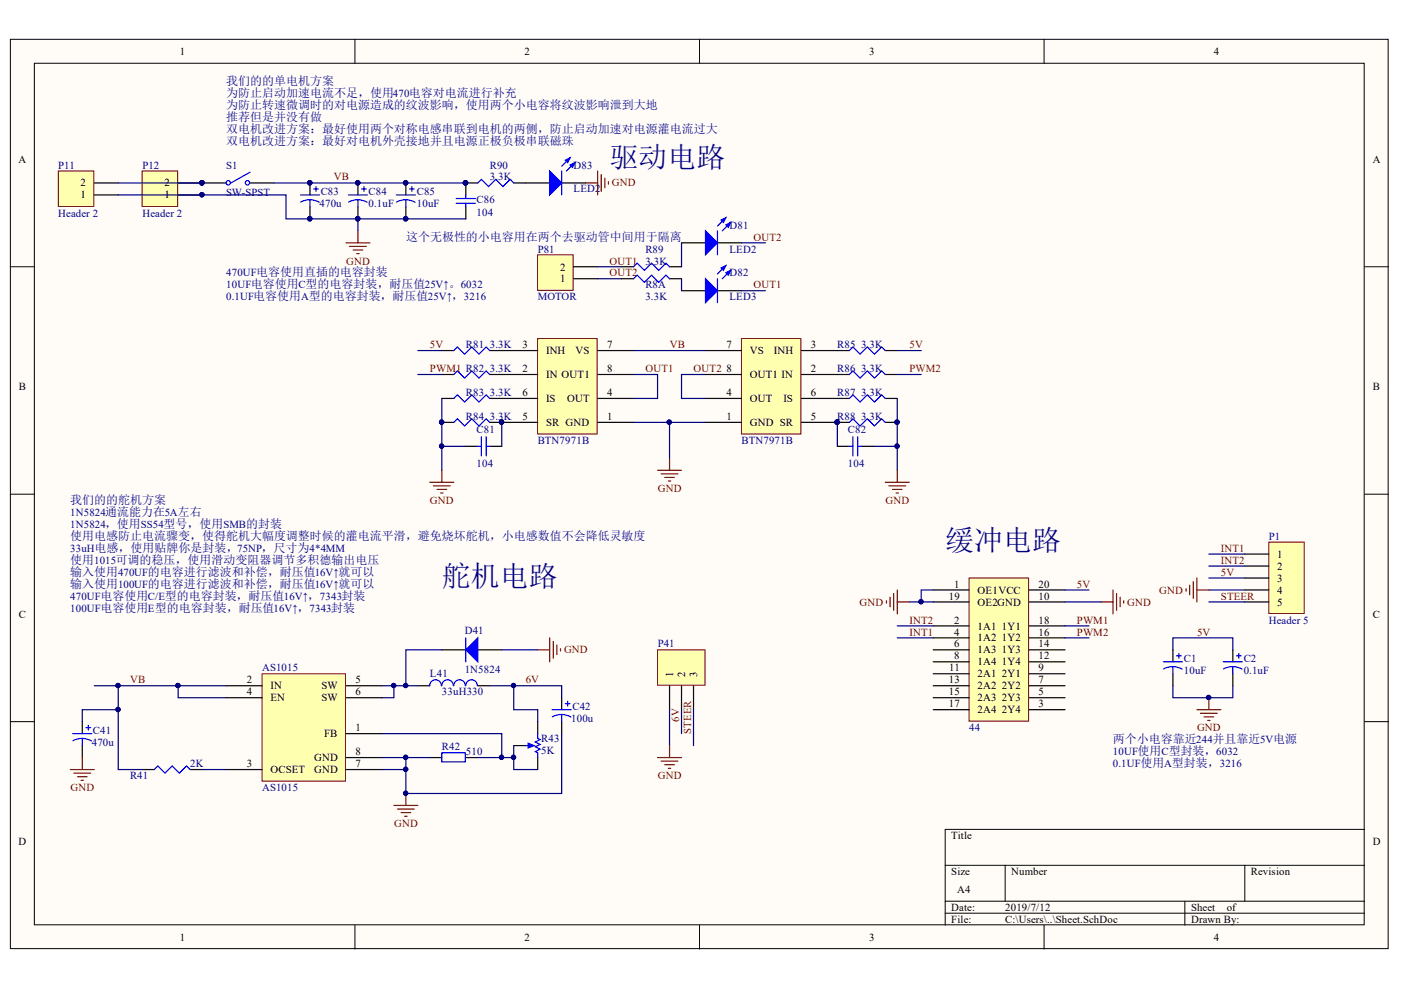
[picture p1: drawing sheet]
<svg xmlns="http://www.w3.org/2000/svg" width="297mm" height="210mm" viewBox="0 0 297 210" stroke-linecap="round" stroke-linejoin="round" font-family="sans-serif">
<g fill="#fffcf8" stroke="#000" stroke-width=".21">
<path d="M2.2 8.3h292.1v192.8h-292.1z"/>
<path d="M7.3 13.4h281.9v182.7h-281.9z"/>
</g>
<g fill="none" stroke="#000" stroke-width=".21">
<path d="M75.3 8.3v5.1M148.3 8.3v5.1M221.4 8.3v5.1M2.2 56.6h5.1M289.3 56.6h5.1M2.2 104.8h5.1M289.3 104.8h5.1M2.2 153h5.1M289.3 153h5.1M289.3 175.9h-88.9v20.3M75.3 196.2v5M148.3 196.2v5"/>
<path d="M200.4 183.5h88.9M200.4 191.1h88.9M200.4 193.6h88.9M213.1 183.5v7.6M221.4 196.2v5M251.2 191.1v5.1M263.9 183.5v7.6"/>
</g>
<path d="M114 71.8h12.6v20.2h-12.6z" fill="#ffffb0" stroke="#800000" stroke-width=".21"/>
<g fill="none" stroke="#000" stroke-width=".25">
<path d="M93.7 74.3h2.5M93.7 79.4h2.5M103.8 74.3h10.2M103.8 79.4h10.2M126.7 74.3h7.6M126.7 79.4h7.6M177.5 74.3h2.6M177.5 79.4h2.6M187.7 74.3h2.5M187.7 79.4h2.5M93.7 84.5h2.5M93.7 89.6h2.5"/>
<path d="M103.8 84.5h10.2M103.8 89.6h10.2M126.7 84.5h7.6M126.7 89.6h7.6M177.5 84.5h2.6M177.5 89.6h2.6M187.7 84.5h2.5M187.7 89.6h2.5"/>
</g>
<g fill="#000080" stroke="#000080" stroke-width=".21">
<circle cx="106.3" cy="89.5" r=".46"/>
<circle cx="93.6" cy="89.5" r=".46"/>
<circle cx="177.5" cy="89.5" r=".46"/>
<circle cx="190.2" cy="89.5" r=".46"/>
<circle cx="190.2" cy="94.6" r=".46"/>
<circle cx="93.6" cy="94.6" r=".46"/>
</g>
<path d="M96.2 74.3l.8-.7 1.5 1.5 1.5-1.5 1.6 1.5 1.5-1.5 .7 .7M96.2 79.4l.8-.8 1.5 1.6 1.5-1.6 1.6 1.6 1.5-1.6 .7 .8M180.1 74.3l.7-.7 1.6 1.5 1.5-1.5 1.5 1.5 1.5-1.5 .8 .7M180.1 79.4l.7-.8 1.6 1.6 1.5-1.6 1.5 1.6 1.5-1.6 .8 .8M96.2 84.5l.8-.8 1.5 1.5 1.5-1.5 1.6 1.5 1.5-1.5 .7 .8M96.2 89.6l.8-.8 1.5 1.5 1.5-1.5 1.6 1.5 1.5-1.5 .7 .8M180.1 84.5l.7-.8 1.6 1.5 1.5-1.5 1.5 1.5 1.5-1.5 .8 .8M180.1 89.6l.7-.8 1.6 1.5 1.5-1.5 1.5 1.5 1.5-1.5 .8 .8" fill="none" stroke="#00f" stroke-width=".25"/>
<path d="M88.6 74.3h5.1M88.6 79.4h5.1M134.3 79.4h5.1v5.1h-5.1M149.6 79.4h-5.1v5.1h5.1M190.2 74.3h5.1M190.2 79.4h5.1M93.7 84.5v10.1M98.8 94.6h-5.1v5.1M106.4 89.6v5M177.5 89.6v5M185.2 94.6h5v5.1" fill="none" stroke="#000080" stroke-width=".25"/>
<path d="M139.4 99.7h5.1M142 97.2v2.5M140.2 100.5h3.5M140.9 101.2h2.1M141.7 102h.5" fill="none" stroke="#800000" stroke-width=".25"/>
<path d="M114 54h7.5v7.6h-7.5z" fill="#ffffb0" stroke="#800000" stroke-width=".21"/>
<path d="M121.6 59.1h5.1M121.6 56.6h5.1M131.8 59.1h2.5M131.8 56.6h2.5M142 59.1h2.5M142 56.6h2.5M144.5 51.5h5.1M152.1 51.5h5.1" fill="none" stroke="#000" stroke-width=".25"/>
<path d="M126.7 56.6h5.1M126.7 59.1h5.1" fill="none" stroke="#000080" stroke-width=".25"/>
<path d="M134.3 56.6l.8-.8 1.5 1.5 1.5-1.5 1.6 1.5 1.5-1.5 .8 .8M134.3 59.1l.8-.8 1.5 1.6 1.5-1.6 1.6 1.6 1.5-1.6 .8 .8" fill="none" stroke="#00f" stroke-width=".25"/>
<path d="M149.6 48.9l2.5 2.6-2.5 2.5z" fill="#00f"/>
<path d="M149.6 48.9l2.5 2.6-2.5 2.5zM153.9 46.2l-1.8 1.7M154.9 47.2l-1.8 1.7" fill="none" stroke="#00f" stroke-width=".25"/>
<path d="M153.9 47.7l1-.5-.5 1z" fill="#00f"/>
<path d="M153.9 47.7l1-.5-.5 1z" fill="none" stroke="#00f" stroke-width=".25"/>
<path d="M152.9 46.7l1-.5-.5 1z" fill="#00f"/>
<path d="M152.1 48.9v5.1M152.9 46.7l1-.5-.5 1z" fill="none" stroke="#00f" stroke-width=".25"/>
<path d="M144.5 61.6h5.1M152.1 61.6h5.1" fill="none" stroke="#000" stroke-width=".25"/>
<path d="M149.6 59.1l2.5 2.5-2.5 2.6z" fill="#00f"/>
<path d="M149.6 59.1l2.5 2.5-2.5 2.6zM153.9 56.3l-1.8 1.8M154.9 57.3l-1.8 1.8" fill="none" stroke="#00f" stroke-width=".25"/>
<path d="M153.9 57.8l1-.5-.5 1z" fill="#00f"/>
<path d="M153.9 57.8l1-.5-.5 1z" fill="none" stroke="#00f" stroke-width=".25"/>
<path d="M152.9 56.8l1-.5-.5 1z" fill="#00f"/>
<path d="M152.1 59.1v5.1M152.9 56.8l1-.5-.5 1z" fill="none" stroke="#00f" stroke-width=".25"/>
<path d="M144.5 51.5v5.1M144.5 59.1v2.5" fill="none" stroke="#000080" stroke-width=".25"/>
<path d="M205.5 122.6h12.6v30.3h-12.6z" fill="#ffffb0" stroke="#800000" stroke-width=".21"/>
<g fill="none" stroke="#000" stroke-width=".25">
<path d="M197.9 125.1h7.6M197.9 127.6h7.6M197.9 132.7h7.6M197.9 135.2h7.6M197.9 137.8h7.6M218.2 125.1h7.6M218.2 127.6h7.6M218.2 132.7h7.6M218.2 135.2h7.6M218.2 137.8h7.6M197.9 140.3h7.6M197.9 142.9h7.6"/>
<path d="M197.9 145.4h7.6M197.9 147.9h7.6M197.9 150.5h7.6M218.2 140.3h7.6M218.2 142.9h7.6M218.2 145.4h7.6M218.2 147.9h7.6M218.2 150.5h7.6"/>
</g>
<path d="M195.3 127.6h2.6M197.9 125.1h-2.6v2.5h-2.5M225.8 125.1h5.1M225.8 127.6h7.6M225.8 135.2h5.1M225.8 132.7h5.1" fill="none" stroke="#000080" stroke-width=".25"/>
<path d="M187.9 127.4v.5M188.7 126.6v2M189.5 125.9v3.5M190.2 127.6h2.6M190.2 125.1v5.1M233.4 127.6h2.6M236 125.1v5.1M236.7 125.9v3.5M237.5 126.6v2M238.3 127.4v.5" fill="none" stroke="#800000" stroke-width=".25"/>
<circle cx="195.3" cy="127.6" r=".46" fill="#000080" stroke="#000080" stroke-width=".21"/>
<path d="M157.2 71.8h12.6v20.2h-12.6z" fill="#ffffb0" stroke="#800000" stroke-width=".21"/>
<g fill="none" stroke="#000" stroke-width=".25">
<path d="M86.1 38.8v2.5M86.1 43.9v2.5M149.6 74.3h7.6M149.6 79.4h7.6M169.9 74.3h7.6M169.9 79.4h7.6M149.6 84.5h7.6M149.6 89.6h7.6M169.9 84.5h7.6M169.9 89.6h7.6M248.7 137.8v2.5M261.4 137.8v2.5"/>
<path d="M248.7 142.9v2.5M261.4 142.9v2.5"/>
</g>
<g fill="#000080" stroke="#000080" stroke-width=".21">
<circle cx="177.5" cy="89.5" r=".46"/>
<circle cx="256.2" cy="147.9" r=".46"/>
<circle cx="86" cy="38.8" r=".46"/>
<circle cx="86" cy="46.4" r=".46"/>
<circle cx="141.9" cy="89.5" r=".46"/>
</g>
<path d="M142 89.6v7.6M256.3 117.5h7.6M190.2 135.2h7.7M190.2 132.7h7.7M248.7 137.8v-2.6h12.7v2.6M256.3 122.6h7.6M256.3 125.1h7.6M248.7 145.4v2.5h12.7v-2.5" fill="none" stroke="#000080" stroke-width=".25"/>
<g fill="none" stroke="#00f" stroke-width=".25">
<path d="M87.3 39.6v1M84 41.3h4.1M86.1 42.3l.8 .1 1.1 .5M86.1 42.3l-.9 .1-1.1 .4M86.1 42.3v1.6M86.8 40.1h1M249.4 139h1.1M249.9 138.5v1.1M262.1 139h1.1M262.7 138.5v1.1M246.6 140.3h4.1M248.7 141.3l1.2 .2 .7 .4"/>
<path d="M248.7 141.3l-.8 .1-1.2 .4M248.7 141.3v1.6M259.4 140.3h4M261.4 141.3l1.2 .2 .7 .4M261.4 141.3l-.8 .1-1.2 .4M261.4 141.3v1.6"/>
</g>
<path d="M73.3 51.5h5.1M74.1 52.2h3.6M74.9 53h2M75.6 53.8h.5M75.9 48.9v2.6" fill="none" stroke="#800000" stroke-width=".25"/>
<path d="M12.4 36.3h7.5v7.5h-7.5z" fill="#ffffb0" stroke="#800000" stroke-width=".21"/>
<path d="M20 38.8h5.1M20 41.3h5.1" fill="none" stroke="#000" stroke-width=".25"/>
<path d="M139.4 137.8h10.1v7.5h-10.1z" fill="#ffffb0" stroke="#800000" stroke-width=".21"/>
<g fill="none" stroke="#000" stroke-width=".25">
<path d="M93.7 137.8h5.1M101.3 137.8h5.1M88.6 145.4h2.5M101.3 145.4h2.5M119.1 147.9v2.6M119.1 153v2.5M142 145.4v5.1M144.5 145.4v5.1M147 145.4v5.1M30.2 163.2h2.5M40.3 163.2h2.6M91.1 160.6h2.6"/>
<path d="M98.8 160.6h2.5"/>
</g>
<path d="M142 150.5v7.6M144.5 150.5v5M147 150.5v7.6" fill="none" stroke="#000080" stroke-width=".25"/>
<path d="M142 158.1v2.5M83.5 170.8h5.1M84.3 171.5h3.5M85 172.3h2.1M85.8 173.1h.5M86.1 168.2v2.6M139.4 160.6h5.1M140.2 161.4h3.5M140.9 162.1h2.1M141.7 162.9h.5" fill="none" stroke="#800000" stroke-width=".25"/>
<path d="M93.6 145.4a1.23 1.23 0 0 0-1.3-1.3 1.23 1.23 0 0 0-1.2 1.3M93.7 159.6h5v1.9h-5zM96.1 145.4a1.22 1.22 0 0 0-1.2-1.3 1.22 1.22 0 0 0-1.2 1.3M98.7 145.4a1.22 1.22 0 0 0-1.3-1.3 1.22 1.22 0 0 0-1.2 1.3M101.2 145.4a1.22 1.22 0 0 0-1.2-1.3 1.22 1.22 0 0 0-1.2 1.3M117.1 150.5h4M119.1 151.5l.8 .1 1.1 .4M119.1 151.5l-1.2 .2-.8 .3M119.1 151.5v1.5M119.8 149.2h1.1M120.4 148.7v1M32.7 163.2l.8-.8 1.5 1.5 1.5-1.5 1.5 1.5 1.6-1.5 .7 .8" fill="none" stroke="#00f" stroke-width=".25"/>
<circle cx="86" cy="168.2" r=".46" fill="#000080" stroke="#000080" stroke-width=".21"/>
<path d="M98.8 137.8l2.5-2.6v5.1z" fill="#00f"/>
<path d="M98.8 137.8l2.5-2.6v5.1zM98.8 135.2v5.1" fill="none" stroke="#00f" stroke-width=".25"/>
<path d="M114 137.8h2.5M116.5 135.2v5.1M117.3 136v3.6M118.1 136.8v2M118.8 137.5v.5" fill="none" stroke="#800000" stroke-width=".25"/>
<path d="M93.7 137.8h-7.6v7.6M106.4 137.8h7.6M37.8 145.4v2.5h10.1M83.5 145.4v2.5h-2.5M108.9 145.4h10.2v2.5" fill="none" stroke="#000080" stroke-width=".25"/>
<g fill="#000080" stroke="#000080" stroke-width=".21">
<circle cx="37.7" cy="145.3" r=".46"/>
<circle cx="83.5" cy="145.3" r=".46"/>
<circle cx="108.9" cy="145.3" r=".46"/>
<circle cx="86" cy="145.3" r=".46"/>
</g>
<path d="M55.6 142.9h17.6v22.7h-17.6z" fill="#ffffb0" stroke="#800000" stroke-width=".21"/>
<path d="M47.9 145.4h7.7M47.9 147.9h7.7M73.3 145.4h7.7M73.3 147.9h7.7M73.3 155.5h7.7M114 153v2.5M47.9 163.2h7.7M73.3 163.2h7.7M73.3 160.6h7.7M114 160.6v2.6" fill="none" stroke="#000" stroke-width=".25"/>
<path d="M20 145.4h27.9M25.1 145.4v17.8h5.1M81 145.4h7.6M81 155.5h25.4v5.1M119.1 155.5v12.7h-33v-5h-5.1M42.9 163.2h5M81 160.6h10.1M86.1 160.6v2.6" fill="none" stroke="#000080" stroke-width=".25"/>
<g fill="#000080" stroke="#000080" stroke-width=".21">
<circle cx="83.5" cy="145.3" r=".46"/>
<circle cx="86" cy="145.3" r=".46"/>
<circle cx="106.3" cy="160.6" r=".46"/>
<circle cx="86" cy="160.6" r=".46"/>
<circle cx="86" cy="163.1" r=".46"/>
<circle cx="86" cy="168.2" r=".46"/>
<circle cx="37.7" cy="145.3" r=".46"/>
<circle cx="25" cy="145.3" r=".46"/>
<circle cx="25" cy="150.4" r=".46"/>
</g>
<path d="M111.5 158.1h1.2" fill="none" stroke="#00f" stroke-width=".25"/>
<path d="M112 157.6l1.2 .5-1.2 .5z" fill="#00f"/>
<path d="M112 157.6l1.2 .5-1.2 .5zM114 155.5v1.1l.5 .2-1 .5 1 .5-1 .5 1 .5-1 .6 .5 .2v1" fill="none" stroke="#00f" stroke-width=".25"/>
<path d="M108.9 158.1h2.6" fill="none" stroke="#000" stroke-width=".25"/>
<path d="M103.8 145.4h5.1v5.1h5.1v2.5M108.9 158.1v2.5h-7.6M108.9 160.6v2.6h5.1" fill="none" stroke="#000080" stroke-width=".25"/>
<g fill="#000080" stroke="#000080" stroke-width=".21">
<circle cx="108.9" cy="145.3" r=".46"/>
<circle cx="106.3" cy="160.6" r=".46"/>
<circle cx="108.9" cy="160.6" r=".46"/>
</g>
<path d="M269 114.9h7.5v15.2h-7.5z" fill="#ffffb0" stroke="#800000" stroke-width=".21"/>
<g fill="none" stroke="#000" stroke-width=".25">
<path d="M65.7 38.8v2.5M75.9 38.8v2.5M101.3 38.8h-2.5v2.5M108.9 38.8h7.6M119.1 38.8h5.1M65.7 43.9v2.5M75.9 43.9v2.5M98.8 43.9v2.5M98.8 94.6h2.5M103.8 94.6h2.6M177.5 94.6h2.6M182.6 94.6h2.6"/>
<path d="M263.9 117.5h5.1M263.9 120h5.1M263.9 122.6h5.1M263.9 125.1h5.1M263.9 127.6h5.1M17.4 153v2.5M17.4 158.1v2.5"/>
</g>
<path d="M75.9 46.4v2.5M134.3 74.3h15.3M134.3 89.6h15.3M190.2 84.5v10.1M256.3 127.6h7.6M25.1 150.5h-7.7v2.5" fill="none" stroke="#000080" stroke-width=".25"/>
<g fill="#000080" stroke="#000080" stroke-width=".21">
<circle cx="75.8" cy="38.8" r=".46"/>
<circle cx="75.8" cy="46.4" r=".46"/>
<circle cx="190.2" cy="89.5" r=".46"/>
<circle cx="190.2" cy="94.6" r=".46"/>
<circle cx="25" cy="150.4" r=".46"/>
<circle cx="141.9" cy="89.5" r=".46"/>
<circle cx="65.7" cy="38.8" r=".46"/>
<circle cx="65.7" cy="46.4" r=".46"/>
<circle cx="98.7" cy="38.8" r=".47"/>
<circle cx="256.2" cy="147.9" r=".46"/>
</g>
<g fill="none" stroke="#00f" stroke-width=".25">
<path d="M67 39.6v1M77.2 39.6v1M101.3 38.8l.8-.8 1.5 1.6 1.5-1.6 1.5 1.6 1.6-1.6 .7 .8M63.7 41.3h4.1M65.7 42.3l.8 .1 1.2 .5M65.7 42.3l-.8 .1-1.2 .4M65.7 42.3v1.6M66.5 40.1h1M73.9 41.3h4M75.9 42.3l.8 .1 1.2 .5M75.9 42.3l-.8 .1-1.2 .4M75.9 42.3v1.6"/>
<path d="M76.7 40.1h1M96.7 43.1h4.1M96.7 42.1h4.1M98.8 41.3v.8M98.8 43.1v.8M101.3 94.6h.8M102.1 92.6v4.1M103.1 94.6h.7M103.1 92.6v4.1M180.1 94.6h.7M180.8 92.6v4.1M181.8 94.6h.8"/>
<path d="M181.8 92.6v4.1M15.4 155.5h4.1M17.4 156.6l.9 .1 1.1 .4M17.4 156.6h-.8l-1.1 .5M17.4 156.6v1.5M18.2 154.3h1M18.7 153.8v1"/>
</g>
<g fill="none" stroke="#800000" stroke-width=".25">
<path d="M93.7 99.7v2.5M190.2 99.7v2.5M91.1 102.2h5.1M91.9 103h3.6M92.7 103.8h2M93.4 104.5h.5M187.7 102.2h5.1M188.5 103h3.5M189.2 103.8h2.1M190 104.5h.5M253.8 150.5h5M254.5 151.2h3.6"/>
<path d="M255.3 152h2M256 152.8h.6M256.3 147.9v2.6M14.9 163.2h5.1M15.7 163.9h3.5M16.4 164.7h2.1M17.2 165.4h.5M17.4 160.6v2.6"/>
</g>
<path d="M116.5 36.3l2.6 2.5-2.6 2.5z" fill="#00f"/>
<path d="M116.5 36.3l2.6 2.5-2.6 2.5zM120.9 33.5l-1.8 1.7M121.9 34.5l-1.8 1.8" fill="none" stroke="#00f" stroke-width=".25"/>
<path d="M120.9 35l1-.5-.5 1z" fill="#00f"/>
<path d="M120.9 35l1-.5-.5 1z" fill="none" stroke="#00f" stroke-width=".25"/>
<path d="M119.8 34l1.1-.5-.5 1z" fill="#00f"/>
<path d="M119.1 36.3v5M119.8 34l1.1-.5-.5 1z" fill="none" stroke="#00f" stroke-width=".25"/>
<path d="M124.2 38.8h2.5M126.7 36.3v5M127.5 37v3.6M128.2 37.8v2M129 38.5v.5M251.5 124.8v.5M252.2 124.1v2M253 123.3v3.6M253.8 122.6v5M253.8 125.1h2.5" fill="none" stroke="#800000" stroke-width=".25"/>
<path d="M157.2 51.5h5.1M157.2 61.6h5.1M256.3 120h7.6" fill="none" stroke="#000080" stroke-width=".25"/>
<path d="M30.1 36.3h7.6v7.5h-7.6z" fill="#ffffb0" stroke="#800000" stroke-width=".21"/>
<path d="M37.8 38.8h10.1M53 38.8h5.1M37.8 41.3h5.1" fill="none" stroke="#000" stroke-width=".25"/>
<g fill="#000080" stroke="#000080" stroke-width=".21">
<circle cx="42.8" cy="41.3" r=".46"/>
<circle cx="42.8" cy="38.8" r=".46"/>
<circle cx="65.7" cy="38.8" r=".46"/>
<circle cx="75.8" cy="38.8" r=".46"/>
<circle cx="86" cy="38.8" r=".46"/>
<circle cx="98.7" cy="38.8" r=".47"/>
<circle cx="86" cy="46.4" r=".46"/>
<circle cx="75.8" cy="46.4" r=".46"/>
<circle cx="65.7" cy="46.4" r=".46"/>
</g>
<g fill="none" stroke="#00f" stroke-width=".25">
<path d="M53 36.5l-4 2.3"/>
<circle cx="48.4" cy="38.8" r=".46"/>
<circle cx="52.5" cy="38.8" r=".46"/>
</g>
<path d="M25.1 38.8h17.8M58.1 38.8h40.7M25.1 41.3h35.5v5.1h38.2" fill="none" stroke="#000080" stroke-width=".25"/>
<g font-size="6.1" fill="#000080">
<text x="129.2" y="35.4">驱动电路</text>
<text x="200.4" y="116.6">缓冲电路</text>
<text x="93.7" y="124.3">舵机电路</text>
</g>
<g font-size="2.5" fill="#000080">
<text x="48" y="18">我们的的单电机方案</text>
<text x="48" y="20.5">为防止启动加速电流不足，使用470电容对电流进行补充</text>
<text x="48" y="23.1">为防止转速微调时的对电源造成的纹波影响，使用两个小电容将纹波影响泄到大地</text>
<text x="48" y="28.1">双电机改进方案：最好使用两个对称电感串联到电机的两侧，防止启动加速对电源灌电流过大</text>
<text x="48" y="25.6">推荐但是并没有做</text>
<text x="48" y="30.7">双电机改进方案：最好对电机外壳接地并且电源正极负极串联磁珠</text>
<text x="86.1" y="51">这个无极性的小电容用在两个去驱动管中间用于隔离</text>
<text x="14.9" y="106.9">我们的的舵机方案</text>
<text x="14.9" y="119.5">使用1015可调的稳压，使用滑动变阻器调节多积德输出电压</text>
<text x="14.9" y="114.5">使用电感防止电流骤变，使得舵机大幅度调整时候的灌电流平滑，避免烧坏舵机，小电感数值不会降低灵敏度</text>
<text x="14.9" y="122.1">输入使用470UF的电容进行滤波和补偿，耐压值16V↑就可以</text>
<text x="14.9" y="124.6">输入使用100UF的电容进行滤波和补偿，耐压值16V↑就可以</text>
<text x="235.9" y="157.6">两个小电容靠近244并且靠近5V电源</text>
</g>
<g font-size="2.3">
<text x="38.1" y="11.6">1</text>
<text x="111.2" y="11.6">2</text>
<text x="184.3" y="11.6">3</text>
<text x="257.3" y="11.6">4</text>
<text x="3.9" y="34.5">A</text>
<text x="291.1" y="34.5">A</text>
<text x="17.1" y="39.5">2</text>
<text x="34.8" y="39.5">2</text>
<text x="17.1" y="42.1">1</text>
<text x="34.8" y="42.1">1</text>
<text x="118.7" y="59.9">1</text>
<text x="118.7" y="57.4">2</text>
<text x="110.8" y="73.8">3</text>
<text x="115.8" y="75.1">INH</text>
<text x="122" y="75.1">VS</text>
<text x="128.7" y="73.8">7</text>
<text x="154" y="73.8">7</text>
<text x="159" y="75.1">VS</text>
<text x="164.1" y="75.1">INH</text>
<text x="171.9" y="73.8">3</text>
<text x="4" y="82.7">B</text>
<text x="110.8" y="78.9">2</text>
<text x="110.8" y="84">6</text>
<text x="115.8" y="80.2">IN OUT1</text>
<text x="128.7" y="78.9">8</text>
<text x="128.7" y="84">4</text>
<text x="154" y="78.9">8</text>
<text x="154" y="84">4</text>
<text x="159" y="80.2">OUT1 IN</text>
<text x="171.9" y="78.9">2</text>
<text x="171.9" y="84">6</text>
<text x="291.1" y="82.7">B</text>
<text x="110.8" y="89">5</text>
<text x="115.8" y="85.2">IS</text>
<text x="120.3" y="85.2">OUT</text>
<text x="128.7" y="89">1</text>
<text x="154" y="89">1</text>
<text x="159" y="85.2">OUT</text>
<text x="166.1" y="85.2">IS</text>
<text x="171.9" y="89">5</text>
<text x="115.8" y="90.3">SR GND</text>
<text x="159" y="90.3">GND SR</text>
<text x="270.8" y="118.3">1</text>
<text x="202.3" y="124.6">1</text>
<text x="207.3" y="125.9">OE1VCC</text>
<text x="220.2" y="124.6">20</text>
<text x="270.8" y="120.8">2</text>
<text x="270.8" y="123.3">3</text>
<text x="270.8" y="125.9">4</text>
<text x="4" y="130.9">C</text>
<text x="201.2" y="127.1">19</text>
<text x="207.3" y="128.4">OE2GND</text>
<text x="220.2" y="127.1">10</text>
<text x="270.8" y="128.4">5</text>
<text x="291.1" y="130.9">C</text>
<text x="202.3" y="132.2">2</text>
<text x="202.3" y="134.7">4</text>
<text x="202.3" y="137.3">6</text>
<text x="207.3" y="133.5">1A1</text>
<text x="207.3" y="136">1A2</text>
<text x="212.4" y="133.5">1Y1</text>
<text x="212.4" y="136">1Y2</text>
<text x="220.2" y="132.2">18</text>
<text x="220.2" y="134.7">16</text>
<text x="220.2" y="137.3">14</text>
<text x="142.8" y="143.6" transform="rotate(-90 142.8 143.6)">1</text>
<text x="145.3" y="143.6" transform="rotate(-90 145.3 143.6)">2</text>
<text x="147.8" y="143.6" transform="rotate(-90 147.8 143.6)">3</text>
<text x="201.3" y="142.3">11</text>
<text x="202.3" y="139.8">8</text>
<text x="207.3" y="138.5">1A3</text>
<text x="207.3" y="141.1">1A4</text>
<text x="207.3" y="143.6">2A1</text>
<text x="212.4" y="138.5">1Y3</text>
<text x="212.4" y="141.1">1Y4</text>
<text x="212.4" y="143.6">2Y1</text>
<text x="220.2" y="139.8">12</text>
<text x="220.2" y="142.3">9</text>
<text x="52.3" y="144.9">2</text>
<text x="52.3" y="147.4">4</text>
<text x="57.3" y="146.1">IN</text>
<text x="57.3" y="148.7">EN</text>
<text x="68.2" y="146.1">SW</text>
<text x="68.2" y="148.7">SW</text>
<text x="75.4" y="144.9">5</text>
<text x="75.4" y="147.4">6</text>
<text x="201.2" y="144.9">13</text>
<text x="201.2" y="147.4">15</text>
<text x="201.2" y="150">17</text>
<text x="207.3" y="146.1">2A2</text>
<text x="207.3" y="148.7">2A3</text>
<text x="212.4" y="146.1">2Y2</text>
<text x="212.4" y="148.7">2Y3</text>
<text x="220.2" y="144.9">7</text>
<text x="220.2" y="147.4">5</text>
<text x="220.2" y="150">3</text>
<text x="75.4" y="155">1</text>
<text x="207.3" y="151.2">2A4</text>
<text x="212.4" y="151.2">2Y4</text>
<text x="66.6" y="161.4">GND</text>
<text x="68.8" y="156.3">FB</text>
<text x="75.4" y="160.1">8</text>
<text x="52.3" y="162.6">3</text>
<text x="57.3" y="164">OCSET</text>
<text x="66.6" y="164">GND</text>
<text x="75.4" y="162.6">7</text>
<text x="3.9" y="179.2">D</text>
<text x="201.7" y="177.9">Title</text>
<text x="291.1" y="179.2">D</text>
<text x="201.7" y="185.5">Size</text>
<text x="214.4" y="185.5">Number</text>
<text x="265.2" y="185.5">Revision</text>
<text x="203" y="189.3">A4</text>
<text x="201.7" y="193.1">Date:</text>
<text x="201.7" y="195.7">File:</text>
<text x="213.1" y="193.1">2019/7/12</text>
<text x="213.1" y="195.7">C:\Users\..\Sheet.SchDoc</text>
<text x="252.5" y="193.1">Sheet</text>
<text x="252.5" y="195.7">Drawn By:</text>
<text x="260.1" y="193.1">of</text>
<text x="38.1" y="199.5">1</text>
<text x="111.2" y="199.5">2</text>
<text x="184.3" y="199.5">3</text>
<text x="257.3" y="199.5">4</text>
</g>
<g font-size="2.3" fill="#000080">
<text x="12.3" y="35.7">P11</text>
<text x="30.2" y="35.7">P12</text>
<text x="48" y="35.7">S1</text>
<text x="103.8" y="35.7">R90</text>
<text x="121.6" y="35.7">D83</text>
<text x="48" y="41.6">SW-SPST</text>
<text x="68" y="41.3">C83</text>
<text x="78.1" y="41.3">C84</text>
<text x="88.4" y="41.3">C85</text>
<text x="103.8" y="38.3">3.3K</text>
<text x="121.6" y="40.8">LED2</text>
<text x="12.3" y="46">Header 2</text>
<text x="30.2" y="46">Header 2</text>
<text x="67.7" y="43.9">470u</text>
<text x="78.1" y="43.9">0.1uF</text>
<text x="88.4" y="43.9">10uF</text>
<text x="101.1" y="45.7">104</text>
<text x="101.1" y="43.1">C86</text>
<text x="114" y="53.6">P81</text>
<text x="136.8" y="53.6">R89</text>
<text x="154.7" y="48.5">D81</text>
<text x="154.7" y="53.6">LED2</text>
<text x="48" y="58.6">470UF电容使用直插的电容封装</text>
<text x="136.8" y="56.1">3.3K</text>
<text x="154.7" y="58.6">D82</text>
<text x="48" y="61.2">10UF电容使用C型的电容封装，耐压值25V↑。6032</text>
<text x="48" y="63.7">0.1UF电容使用A型的电容封装，耐压值25V↑，3216</text>
<text x="114" y="63.7">MOTOR</text>
<text x="136.8" y="63.7">3.3K</text>
<text x="136.8" y="61.2">R8A</text>
<text x="154.7" y="63.7">LED3</text>
<text x="98.8" y="73.8">R81</text>
<text x="103.8" y="73.8">3.3K</text>
<text x="177.5" y="73.8">R85</text>
<text x="182.6" y="73.8">3.3K</text>
<text x="98.8" y="84">R83</text>
<text x="103.8" y="78.9">3.3K</text>
<text x="103.8" y="84">3.3K</text>
<text x="177.5" y="78.9">R86</text>
<text x="177.5" y="84">R87</text>
<text x="182.6" y="78.9">3.3K</text>
<text x="182.6" y="84">3.3K</text>
<text x="98.8" y="89">R84</text>
<text x="103.8" y="89">3.3K</text>
<text x="177.5" y="89">R88</text>
<text x="182.6" y="89">3.3K</text>
<text x="101.1" y="91.8">C81</text>
<text x="114" y="94.1">BTN7971B</text>
<text x="157.2" y="94.1">BTN7971B</text>
<text x="179.8" y="91.8">C82</text>
<text x="101.1" y="98.9">104</text>
<text x="179.8" y="98.9">104</text>
<text x="14.9" y="109.4">1N5824通流能力在5A左右</text>
<text x="14.9" y="111.9">1N5824，使用SS54型号，使用SMB的封装</text>
<text x="14.9" y="117">33uH电感，使用贴牌你是封装，75NP，尺寸为4*4MM</text>
<text x="269" y="114.5">P1</text>
<text x="14.9" y="127.1">470UF电容使用C/E型的电容封装，耐压值16V↑，7343封装</text>
<text x="14.9" y="129.7">100UF电容使用E型的电容封装，耐压值16V↑，7343封装</text>
<text x="98.5" y="134.5">D41</text>
<text x="139.5" y="137.3">P41</text>
<text x="269" y="132.2">Header 5</text>
<text x="55.6" y="142.3">AS1015</text>
<text x="91.2" y="143.6">L41</text>
<text x="98.5" y="142.6">1N5824</text>
<text x="251" y="142.9">10uF</text>
<text x="251" y="140.3">C1</text>
<text x="263.7" y="142.9">0.1uF</text>
<text x="263.7" y="140.3">C2</text>
<text x="93.7" y="147.4">33uH330</text>
<text x="19.7" y="155.5">C41</text>
<text x="121.1" y="153.1">100u</text>
<text x="121.4" y="150.5">C42</text>
<text x="205.5" y="155">44</text>
<text x="19.5" y="158.1">470u</text>
<text x="93.7" y="159.1">R42</text>
<text x="98.8" y="160.1">510</text>
<text x="114.8" y="159.8">5K</text>
<text x="114.8" y="157.3">R43</text>
<text x="235.9" y="160.1">10UF使用C型封装，6032</text>
<text x="27.6" y="165.2">R41</text>
<text x="40.3" y="162.6">2K</text>
<text x="55.6" y="167.8">AS1015</text>
<text x="235.9" y="162.6">0.1UF使用A型封装，3216</text>
</g>
<g font-size="2.3" fill="#800000">
<text x="70.8" y="38.3">VB</text>
<text x="129.7" y="39.5">GND</text>
<text x="159.7" y="51">OUT2</text>
<text x="73.4" y="56.1">GND</text>
<text x="129.2" y="56.1">OUT1</text>
<text x="129.2" y="58.6">OUT2</text>
<text x="159.7" y="61.2">OUT1</text>
<text x="91.2" y="73.8">5V</text>
<text x="142" y="73.8">VB</text>
<text x="192.8" y="73.8">5V</text>
<text x="91.2" y="78.9">PWM1 R82</text>
<text x="136.8" y="78.9">OUT1</text>
<text x="147.1" y="78.9">OUT2</text>
<text x="192.8" y="78.9">PWM2</text>
<text x="91.2" y="106.9">GND</text>
<text x="139.5" y="104.3">GND</text>
<text x="187.7" y="106.9">GND</text>
<text x="258.9" y="117">INT1</text>
<text x="258.9" y="119.5">INT2</text>
<text x="228.3" y="124.6">5V</text>
<text x="245.8" y="125.9">GND</text>
<text x="258.9" y="122.1">5V</text>
<text x="182.2" y="128.4">GND</text>
<text x="239" y="128.4">GND</text>
<text x="258.9" y="127.1">STEER</text>
<text x="192.8" y="134.7">INT1</text>
<text x="192.8" y="132.2">INT2</text>
<text x="228.3" y="134.7">PWM2</text>
<text x="228.3" y="132.2">PWM1</text>
<text x="253.8" y="134.7">5V</text>
<text x="119.6" y="138.5">GND</text>
<text x="27.6" y="144.9">VB</text>
<text x="111.5" y="144.9">6V</text>
<text x="144" y="153" transform="rotate(-90 144 153)">6V</text>
<text x="146.6" y="155.5" transform="rotate(-90 146.6 155.5)">STEER</text>
<text x="253.8" y="155">GND</text>
<text x="15" y="167.8">GND</text>
<text x="139.5" y="165.2">GND</text>
<text x="83.6" y="175.4">GND</text>
</g>
</svg>
